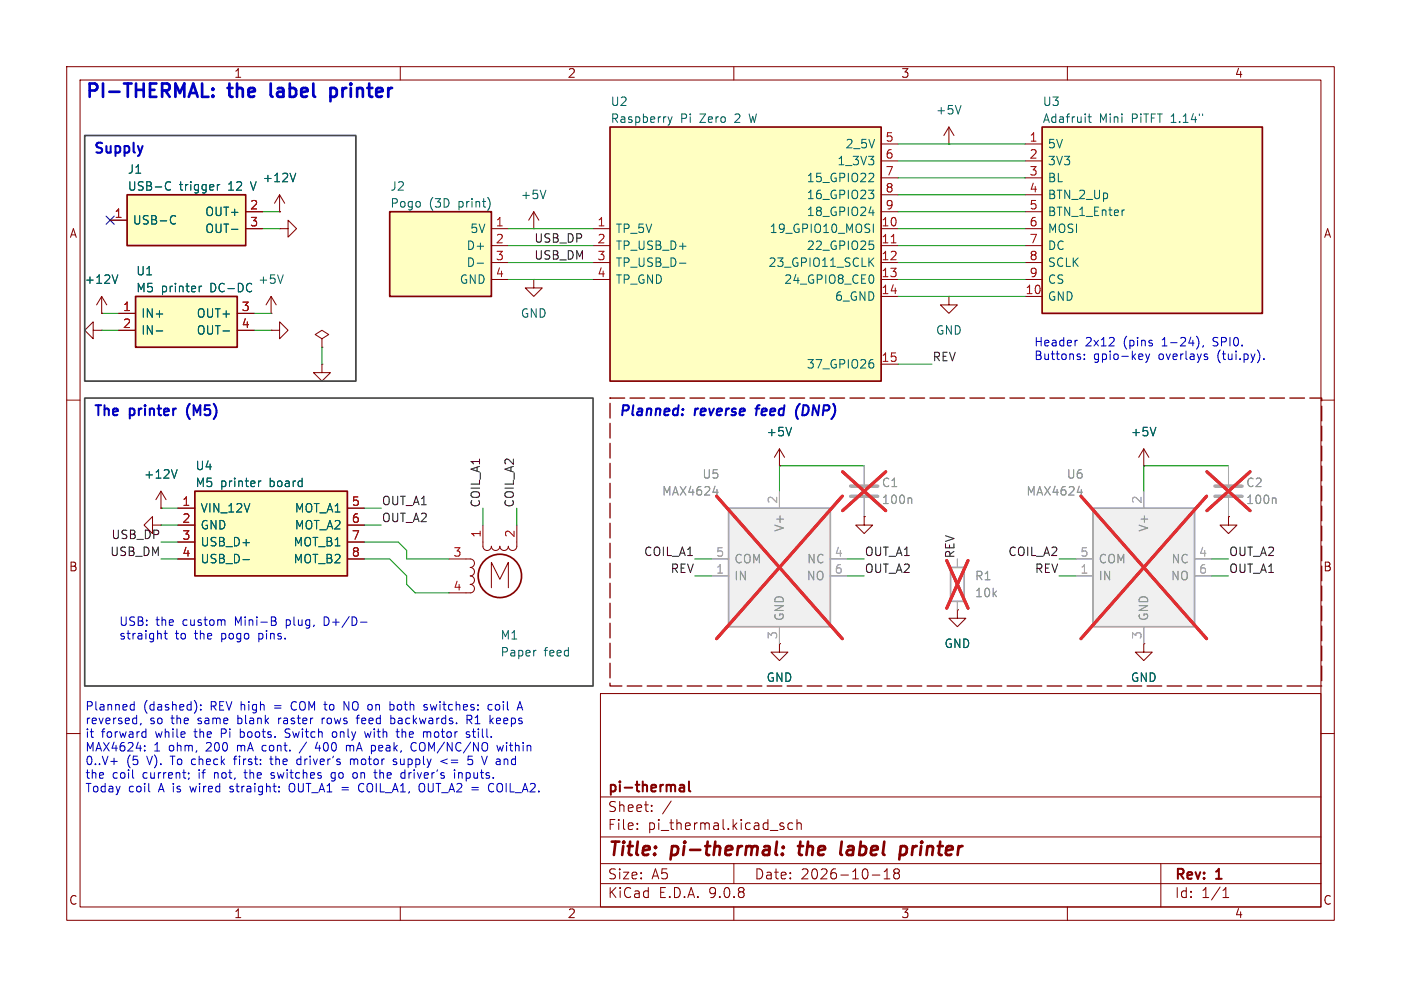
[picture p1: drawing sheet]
<svg xmlns="http://www.w3.org/2000/svg" width="210mm" height="148mm" viewBox="0 0 210 148" stroke-linecap="round" stroke-linejoin="round" font-family="sans-serif">
<g fill="none" stroke="#840000" stroke-width=".15">
<path d="M10 10h190v128h-190zM12 12h186v124h-186zM60 10v2M110 10v2M160 10v2M80 34.3h.1M80 31.8l-.8 1.2M80 31.8l.8 1.2M80 31.8v2.5M80 41.9v1.3h1.3l-1.3 1.3-1.3-1.3h1.3M80 41.9h.1M10 60h2"/>
<path d="M171.4 69.9h.1M171.4 67.3l-.7 1.3M171.4 67.3l.8 1.3M171.4 67.3v2.6M198 60h2M171.4 96.5v1.3h1.3l-1.3 1.3-1.2-1.3h1.2M171.4 96.5h.1M10 110h2M90 104h108v32h-108zM90 119.5h108M198 110h2M60 136v2"/>
<path d="M90 132.5h108M90 129.5h108M90 125.5h108M95.5 124.2v.2M95.5 123.5v.1M97.7 121.5v.2M97.7 120.8v.1M100.6 120.1l-1.3 1.9M110 136v2M110 129.5v3M117.1 123.9l.4 .1v.2l-.2 .2h-.3M117.1 123.4l.4 .1"/>
<path d="M118.8 123.5l-.4-.1-.3 .3v.4l.2 .2h.5M119.5 123.5a.37 .37 0 0 1 .6 .1v.8M119.5 122.9v1.5M130.8 131.2h1.1M132.5 131.8h.9M132.5 130.7l.5-.4v1.5M134.3 130.9l-.3 .3v.4l.3 .2 .4-.1 .1-.2v-.4l-.3-.2M134.3 130.9l-.3-.3v-.2l.3-.1 .4 .1 .1 .2v.2l-.3 .1M134.3 130.9h.2M160 136v2M174 129.5v6.5M183.3 134.6h.9"/>
<path d="M183.3 133.5l.5-.4v1.5"/>
</g>
<path d="M116.5 126.2l-.3 1.7 .3 .3M117.3 128l.1 .1-.1 .1M117.3 128l-.1 .1 .1 .1M117.3 128v.2M117.4 127v.2M117.4 127l.1 .1-.1 .1M117.4 127l-.1 .1 .1 .1M119.6 126.9h.8M120 126.2l-.2 1.7 .2 .3M126.2 126.2l-.2 1.7 .2 .3M135 127l.2-.1 .6 .1 .1 .3v.5a.66 .66 0 0 1-.8 .4" fill="none" stroke="#840000" stroke-width=".4"/>
<path d="M101.9 117.8h.6l.1 .9M102.6 118l-.5 .1a.29 .29 0 0 0-.3 .3 .29 .29 0 0 0 .3 .3l.5-.1M103.3 117.2v1.3l.2 .2" fill="none" stroke="#840000" stroke-width=".3"/>
<path d="M81.8 28.5l-.4 1.3M173.3 64.1l-.5 1.2" fill="none" stroke="#006464" stroke-width=".15"/>
<path d="M20.3 44.5h15.3v7.6h-15.3z" fill="#ffffc2"/>
<path d="M20.3 44.5h15.3v7.6h-15.3z" fill="none" stroke="#840000" stroke-width=".25"/>
<path d="M17.8 47h2.5M17.8 49.5h2.5M35.6 47h2.5M35.6 49.5h2.5M40.6 49.5h1.3v-1.2l1.3 1.2-1.3 1.3v-1.3M40.6 49.5h.1M129.5 77.5v1.2h1.3l-1.3 1.3-1.2-1.3h1.2M129.5 77.5h.1M116.8 96.5v1.3h1.3l-1.3 1.3-1.2-1.3h1.2M116.8 96.5h.1M143.5 91.4v1.3h1.3l-1.3 1.3-1.3-1.3h1.3M143.5 91.4h.1" fill="none" stroke="#840000" stroke-width=".15"/>
<path d="M23.4 49.6h1M29.9 42.9v.9M30.2 42.9l-.2 .1-.1 .2M33.4 49.6h1" fill="none" stroke="#006464" stroke-width=".15"/>
<path d="M127.5 72.9h4.1M127.5 74.4h4.1" fill="none" stroke="#a1a1a1" stroke-width=".51"/>
<path d="M129.5 69.9v2.7M129.5 74.7v2.8" fill="none" stroke="#a1a1a1" stroke-width=".15"/>
<path d="M136.5 74.7l.2 .1v.7" fill="none" stroke="#989898" stroke-width=".15"/>
<path d="M126.3 70.7l6.5 5.9M132.8 70.7l-6.5 5.9" fill="none" stroke="#e12e31" stroke-width=".46"/>
<path d="M156.2 19.1h33v27.9h-33z" fill="#ffffc2"/>
<path d="M156.2 19.1h33v27.9h-33z" fill="none" stroke="#840000" stroke-width=".25"/>
<path d="M153.7 21.6h2.5M153.7 24.1h2.5M153.7 26.7h2.5M153.7 29.2h2.5M153.7 31.8h2.5M153.7 34.3h2.5M153.7 36.8h2.5M153.7 39.4h2.5M153.7 41.9h2.5M153.7 44.5h2.5" fill="none" stroke="#840000" stroke-width=".15"/>
<path d="M163.1 17.5h.5M163.3 17.1v1.1l.3 .2M168.6 31.5l-.3 .1" fill="none" stroke="#006464" stroke-width=".15"/>
<path d="M91.4 19.1h40.7v38.1h-40.7z" fill="#ffffc2"/>
<path d="M91.4 19.1h40.7v38.1h-40.7z" fill="none" stroke="#840000" stroke-width=".25"/>
<g fill="none" stroke="#840000" stroke-width=".15">
<path d="M142.2 19.1l-.7 1.2M142.2 19.1l.8 1.2M142.2 19.1v2.5M88.9 34.3h2.5M88.9 36.8h2.5M88.9 39.4h2.5M132.1 34.3h2.5M132.1 36.8h2.5M132.1 39.4h2.5M132.1 21.6h2.5M132.1 24.1h2.5M132.1 26.7h2.5"/>
<path d="M132.1 29.2h2.5M132.1 31.8h2.5M142.2 21.6h.1M88.9 41.9h2.5M132.1 41.9h2.5M132.1 44.5h2.5M132.1 54.6h2.5M142.2 44.5v1.2h1.3l-1.3 1.3-1.2-1.3h1.2M142.2 44.5h.1M22.9 78.7v-1.2l-1.3 1.2 1.3 1.3v-1.3h1.2M24.1 78.7h.1M24.1 76.2h.1"/>
<path d="M24.1 73.7l-.7 1.2M24.1 73.7l.8 1.2M24.1 73.7v2.5"/>
</g>
<g fill="none" stroke="#006464" stroke-width=".15">
<path d="M100.1 17.5l.3 .9M100.4 18.4l-.1 .3-.2 .1M100.7 17.5l-.3 .9M144.1 15.8l-.5 1.3M101.9 39.5h.9M130.2 28.5h.8l-.4 .5 .3 .1 .1 .4-.3 .3h-.3M130.3 31.9h.7M130.3 36.1h.6M130.4 26h.5l.1 .3-.8 .9h.8M130.4 36.6h.3l.3 .3-.1 .4-.5 .1M130.4 39.2l.6 .7M130.9 31.5v.8"/>
<path d="M130.9 33.6v1.3M131 38.7l-.7 .7M130.5 54.4h.2l.3 .2-.1 .5-.4 .1M130.6 53.9h.3M130.7 41.2a.79 .79 0 0 1 0 1.3M26.5 70.4l-.4 1.3"/>
</g>
<path d="M133.6 36.4h.7" fill="none" stroke="#a90000" stroke-width=".15"/>
<path d="M29.2 73.7h22.9v12.7h-22.9z" fill="#ffffc2"/>
<g fill="none" stroke="#840000" stroke-width=".25">
<path d="M29.2 73.7h22.9v12.7h-22.9z"/>
<circle cx="74.9" cy="86.4" r="3.3"/>
</g>
<g fill="none" stroke="#840000" stroke-width=".15">
<path d="M26.7 76.2h2.5M26.7 78.7h2.5M52.1 76.2h2.5M52.1 78.7h2.5M72.4 78.7v3.2a.64 .64 0 0 0 .6 .6 .64 .64 0 0 0 .7-.6 .64 .64 0 0 0 .6 .6 .64 .64 0 0 0 .6-.6 .64 .64 0 0 0 .7 .6 .64 .64 0 0 0 .6-.6 .64 .64 0 0 0 .6 .6 .64 .64 0 0 0 .7-.6v-3.2M26.7 81.3h2.5M26.7 83.8h2.5M52.1 81.3h2.5M52.1 83.8h2.5M67.3 83.8h3.2a.64 .64 0 0 1 .6 .7 .64 .64 0 0 1-.6 .6 .63 .63 0 0 1 .6 .6 .63 .63 0 0 1-.6 .7M67.3 88.9h3.2M70.5 86.4a.64 .64 0 0 1 .6 .6 .64 .64 0 0 1-.6 .6"/>
<path d="M70.5 87.6a.64 .64 0 0 1 .6 .7 .64 .64 0 0 1-.6 .6M73.7 88.1v-3.8l1.2 2.6 1.3-2.6v3.8"/>
</g>
<path d="M38.8 72.1v.9M39.1 72.1l-.2 .1-.1 .2M36.4 83.9h1M80.2 97.5h.2" fill="none" stroke="#006464" stroke-width=".15"/>
<path d="M58.4 31.8h15.3v12.7h-15.3z" fill="#ffffc2"/>
<path d="M58.4 31.8h15.3v12.7h-15.3z" fill="none" stroke="#840000" stroke-width=".25"/>
<path d="M73.7 34.3h2.5M73.7 36.8h2.5M73.7 39.4h2.5M73.7 41.9h2.5M116.8 69.9h.1M116.8 67.3l-.7 1.3M116.8 67.3l.8 1.3M116.8 67.3v2.6" fill="none" stroke="#840000" stroke-width=".15"/>
<path d="M71.5 39.5h1M73.3 29.9l.2 .6-.2 .8M118.7 64.1l-.5 1.2" fill="none" stroke="#006464" stroke-width=".15"/>
<path d="M109.2 76.2h15.3v17.8h-15.3z" fill="#f0f0f0"/>
<path d="M109.2 76.2h15.3v17.8h-15.3zM142.5 85.1h2v5.1h-2z" fill="none" stroke="#a1a1a1" stroke-width=".25"/>
<path d="M116.8 73.7v2.5M106.7 83.8h2.5M106.7 86.4h2.5M116.8 94v2.5M124.5 83.8h2.5M124.5 86.4h2.5M143.5 83.8v1.3M143.5 90.2v1.2" fill="none" stroke="#a1a1a1" stroke-width=".15"/>
<path d="M106.9 73.8h.8" fill="none" stroke="#989898" stroke-width=".15"/>
<path d="M107.4 74.4l18.9 21.4M126.3 74.4l-18.9 21.4M141.9 84l3.2 7.2M145.1 84l-3.2 7.2" fill="none" stroke="#e12e31" stroke-width=".46"/>
<path d="M19 29.2h17.8v7.6h-17.8z" fill="#ffffc2"/>
<path d="M19 29.2h17.8v7.6h-17.8z" fill="none" stroke="#840000" stroke-width=".25"/>
<path d="M16.5 33h2.5M36.8 31.8h2.6M36.8 34.3h2.6M14 49.5v-1.2l-1.3 1.2 1.3 1.3v-1.3h1.2M15.2 49.5h.1M15.2 47h.1M15.2 44.5l-.7 1.2M15.2 44.5l.8 1.2M15.2 44.5v2.5M48.3 54.6v1.3h1.2l-1.2 1.3-1.3-1.3h1.3M48.3 54.6h.1" fill="none" stroke="#840000" stroke-width=".15"/>
<path d="M25 27.3l.3-.1 .3 .2M25.6 28.4l-.3 .1h-.3M25.8 32.4l.3-.1 .2 .2M26.3 33.5l-.2 .1-.3-.1M32.6 27.7v.8M32.9 27.7h-.2l-.1 .2M34.7 34.4h1M17.7 41.2l-.5 1.3" fill="none" stroke="#006464" stroke-width=".15"/>
<path d="M163.8 76.2h15.3v17.8h-15.3z" fill="#f0f0f0"/>
<path d="M163.8 76.2h15.3v17.8h-15.3z" fill="none" stroke="#a1a1a1" stroke-width=".25"/>
<g fill="none" stroke="#a1a1a1" stroke-width=".15">
<path d="M116.8 73.7v2.5M129.5 69.9v2.7M129.5 74.7v2.8M171.4 73.7v2.5M184.1 69.9v2.7M184.1 74.7v2.8M106.7 83.8h2.5M106.7 86.4h2.5M116.8 94v2.5M124.5 83.8h2.5M124.5 86.4h2.5M143.5 83.8v1.3"/>
<path d="M143.5 90.2v1.2M161.3 83.8h2.5M161.3 86.4h2.5M171.4 94v2.5M179.1 83.8h2.5M179.1 86.4h2.5"/>
</g>
<path d="M106.9 73.8h.8M136.5 74.7l.2 .1v.7M161.5 73.8h.8M191.1 74.7l.2 .1v.7" fill="none" stroke="#989898" stroke-width=".15"/>
<path d="M107.4 74.4l18.9 21.4M126.3 74.4l-18.9 21.4M126.3 70.7l6.5 5.9M132.8 70.7l-6.5 5.9M162 74.4l18.9 21.4M180.9 74.4l-18.9 21.4M180.9 70.7l6.5 5.9M187.4 70.7l-6.5 5.9M141.9 84l3.2 7.2M145.1 84l-3.2 7.2" fill="none" stroke="#e12e31" stroke-width=".46"/>
<path d="M182.1 72.9h4.1M182.1 74.4h4.1" fill="none" stroke="#a1a1a1" stroke-width=".51"/>
<g fill="none" stroke="#840000" stroke-width=".15">
<path d="M16.5 33h2.5M36.8 31.8h2.6M36.8 34.3h2.6M41.9 31.8h.1M41.9 34.3h1.3v-1.3l1.2 1.3-1.2 1.3v-1.3M41.9 34.3h.1M41.9 29.2l-.8 1.3M41.9 29.2l.8 1.3M41.9 29.2v2.6M15.2 47h.1M17.8 47h2.5M17.8 49.5h2.5"/>
<path d="M35.6 47h2.5M35.6 49.5h2.5M40.6 47h.1M40.6 44.5l-.7 1.2M40.6 44.5l.8 1.2M40.6 44.5v2.5M48.3 50.8l1-.6-1-.7-1.1 .7 1.1 .6v1.3M48.3 52.1h.1M24.1 76.2h.1M26.7 76.2h2.5M26.7 78.7h2.5M52.1 76.2h2.5"/>
<path d="M52.1 78.7h2.5M116.8 69.9h.1M129.5 77.5h.1M171.4 69.9h.1M184.1 77.5v1.2h1.3l-1.3 1.3-1.2-1.3h1.2M184.1 77.5h.1M26.7 81.3h2.5M26.7 83.8h2.5M52.1 81.3h2.5M52.1 83.8h2.5M116.8 96.5h.1M143.5 91.4h.1"/>
<path d="M171.4 96.5h.1"/>
</g>
<g fill="none" stroke="#006464" stroke-width=".15">
<path d="M25 27.3l.3-.1 .3 .2M25.6 28.4l-.3 .1h-.3M25.8 32.4l.3-.1 .2 .2M26.3 33.5l-.2 .1-.3-.1M32.6 27.7v.8M32.9 27.7h-.2l-.1 .2M34.7 34.4h1M44.3 26l-.4 1.2M17.7 41.2l-.5 1.3M23.4 49.6h1M29.9 42.9v.9M30.2 42.9l-.2 .1-.1 .2"/>
<path d="M33.4 49.6h1M42.5 41.2l-.5 1.3M26.5 70.4l-.4 1.3M38.8 72.1v.9M39.1 72.1l-.2 .1-.1 .2M118.7 64.1l-.5 1.2M173.3 64.1l-.5 1.2M36.4 83.9h1"/>
</g>
<g fill="none" stroke="#009600" stroke-width=".15">
<path d="M39.4 31.8h2.5M39.4 34.3h2.5M76.2 36.8h12.7M76.2 39.4h12.7M76.2 34.3h12.7M134.6 36.8h19.1M134.6 31.8h19.1M134.6 39.4h19.1M134.6 34.3h19.1M134.6 29.2h19.1M134.6 26.7h19.1M134.6 24.1h19.1"/>
<path d="M134.6 21.6h19.1M15.2 49.5h2.6M15.2 47h2.6M38.1 49.5h2.5M38.1 47h2.5M48.3 52.1v2.5M76.2 41.9h12.7M134.6 44.5h19.1M134.6 41.9h19.1M134.6 54.6h5.1M24.1 76.2h2.6M24.1 78.7h2.6"/>
<path d="M54.6 76.2h2.5M54.6 78.7h2.5M72.4 76.2v2.5M77.5 76.2v2.5M129.5 69.9h-12.7v3.8M184.1 69.9h-12.7v3.8M24.1 83.8h2.6M24.1 81.3h2.6M54.6 83.8h3.8l2.6 2.6v1.2l1.2 1.3h5.1M54.6 81.3h5.1l1.3 1.3v1.2h6.3M104.1 83.8h2.6M104.1 86.4h2.6"/>
<path d="M127 83.8h2.5M127 86.4h2.5M158.7 83.8h2.6M158.7 86.4h2.6M181.6 83.8h2.5M181.6 86.4h2.5"/>
</g>
<path d="M15.9 32.4l1.2 1.2M17.1 32.4l-1.2 1.2" fill="none" stroke="#000084" stroke-width=".15"/>
<g fill="none" stroke="#0000c2" stroke-width=".3">
<path d="M15.3 21.5l-.6-.1-.2 .1M20 21.4v1.3M14.3 60.8h.9M14.7 60.8v1.5M15.7 60.8v1.5M21.7 60.8v.1M23.8 60.8v1.3M28.5 60.6l-.3 .4M29 62.3v-1.5l.5 1 .5-1v1.5M31.5 60.8h-.8v.7M32 60.6l.3 .4M94.2 60.9l-.2-.1h-.6l-.1 1.5"/>
<path d="M94.9 60.8l-.1 1.3M101.7 60.8l-.2 1.5M102.3 62.1v.2M102.4 61.3v.2M113.2 61.3h.6M113.9 60.8h-.3l-.1 .2-.2 1.3M117.6 60.8l-.2 1.5M119.9 60.6a1.77 1.77 0 0 0-.3 2.2M121.1 61l-.3-.2h-.4l-.1 1.5M122.8 60.8l-.2 1.5-.7-1.5-.1 1.5M124.3 60.9l-.2-.1h-.6l-.2 1.5M124.9 60.6l.2 .4"/>
</g>
<g fill="none" stroke="#0000c2" stroke-width=".15">
<path d="M161.5 51l-.2 .1M161.8 53.5l.2 .2-.2 .2M161.8 53.1h.1M162.5 53.8v.1M162.5 53.1v.2M171.2 53.9h-.1M171.3 53.3v.1l-.6 .1M171.7 53.1l.3 .8M172 53.9l-.1 .3-.2 .1M172.3 53.1l-.3 .8M179.5 50.7l.2 .6-.2 .8M180.4 51.8l-.1 .3"/>
<path d="M180.9 53.5l.1 .2-.1 .2M180.9 53.1h.1M189.5 53.8v.1M24.1 95l.1 .8M24.6 95h.5M24.8 94.6v1l.3 .2M33.7 93v.8M40.7 92.5h.4l.2 .1v.3l-.2 .2M40.7 93.1h.4M41.1 93.1a.34 .34 0 0 1 .3 .3 .34 .34 0 0 1-.2 .4h-.5M48.9 92.5h-.3v1.3h.3M54 93.3h1"/>
<path d="M16.6 114.2h1M19.6 106.4h.5M19.6 105.7h.5M19.9 116.6l.2 .1M20.1 105.2v1.3M21.1 108.5l-.1 .2M21.5 109.7l.4 .1M21.7 112.5v.1M21.7 111.8v.2M21.9 109.3v1.3M21.9 110.5l-.4 .1M22.4 118.7l.1 .1"/>
<path d="M28.3 115.9v.1M28.3 116.6l-.1 .3M29.4 105.4l.1 .5-.1 .7M30.1 106.4v.1M30.1 105.7v.1M34.5 118.7l.1 .1M34.5 118v.1l.1 .2M35 113.8h.5M35.2 113.5v1.2M36 109.3v1.3M36 110.5l.1 .1M36.1 109.7l-.1 .1"/>
<path d="M36.6 115.9h.5M36.7 115.4l.1 1.2M39.5 111.8l-.2 .2v.4l.2 .2M40.4 113.8h.5M40.6 116.6l.4 .1M40.6 113.4v1.1l.3 .2M41 115.9h-.3l-.1 .1 .1 .2 .3 .1M41.8 107.7v.8M41.8 118.6v.2M41.8 118v.1M42 107.7l-.2 .2M42.7 110.5l.5 .1"/>
<path d="M42.7 109.5l.2 .3 .3 .2M43.4 117.7a.85 .85 0 0 0 .2 1.1h.3M43.9 105.3l-.3 .5 .1 .4 .2 .2M45.1 113.9l-.4-.1-.2 .3v.3l.1 .2h.5M45.9 111.3l-1 1.6M47.6 111.3l-.3 .9h.8M48.3 107.7v.8M48.7 107.7h-.3l-.1 .2M50.2 117l-.2 .1h-.3M50.2 115.9h-.3l-.3 .2v.4l.2 .1h.4M50.4 109.8l-.3-.1-.3 .3 .1 .5 .2 .1 .3-.1M51.6 105.2l.7 1.3"/>
<path d="M51.9 111.8v.8M52.5 112v.6M52.5 113.9l.4-.1 .2 .2M52.5 113.8v.9M53.1 114v.7M53.1 115.9h.3l.2 .2-.1 .5-.4 .1M53.3 113.8l-.2 .2M53.4 107.7h.5M53.6 107.4v1.1M53.9 118.6a.44 .44 0 0 0 .6 0M54.6 109.7l.3 .9 .2-.6 .3 .6 .2-.9M56.2 115.4v1.1"/>
<path d="M56.9 115.4v1.3M57.1 115.9l-.2 .1M58.6 107.7h.3l.3 .2v.4l-.1 .2h-.5M58.6 107.3v1.2M58.8 105.6l.3 .3v.3l-.3 .3M58.9 114l.1 .2h.3l.2 .2-.2 .3-.4-.1M59.4 109.7h.5M59.6 110.5l.3 .1M60.3 109.3v1.3M60.5 109.7l-.2 .1M60.7 115.4v1.3M60.7 116.6l-.1 .1"/>
<path d="M62.4 112.5l-.3 .1h-.3M63.6 117.7a.85 .85 0 0 1-.2 1.1h-.3M63.7 106.1h.3l.1 .2-.2 .2h-.2M63.7 105.6l.3 .1M64 109.8v.1M64 109.9l.2-.2 .3 .1 .1 .8M64 109.9v.7M64.5 105.6l.2 .9M67 113.8l-.9 .4 .9 .3M68.1 115.9v.8M68.7 116l.2-.1h.3l.1 .8M68.7 115.9v.8"/>
<path d="M70 107.3v1.2M70.1 110.1l.3 .1v.2l-.1 .2h-.3M70.1 109.7l.3 .1M70.2 113.4l-.1 .6M70.3 107.9l.4 .6M70.3 113.9h.3l.3 .2-.1 .4-.5 .2M70.7 107.5l-.1 .4h-.6M70.8 109.7h.5M71 109.3v1.1l.3 .2M73.8 105.7l-.4-.1-.2 .3v.3l.1 .2h.5M74 118.6l-.1 .1M74.5 111.8l.2 .8 .3-.6 .2 .6 .3-.8"/>
<path d="M74.5 117.9v.4l.2 .4M74.6 107.7l-.2 .2v.4l.2 .2M74.7 105.6l-.3 .1-.2 .2 .1 .5 .4 .1M75 108l-.6 .1M77.6 106.1h.6M77.9 105.2l.5 1.3"/>
</g>
<g fill="none" stroke="#0000c2" stroke-width=".4">
<path d="M14.5 12.7l-.3-.2h-.8v2M15.4 12.5v2M18.6 12.5h1.1M19.2 12.5v2M20.4 12.5v2M21.5 12.5v2M23.4 12.5h-.9v2M25.3 12.7l-.2-.2h-.8v2M26.3 14.5v-2l.7 1.5 .6-1.5v2M28.3 14.5l.7-2 .6 2M30.3 12.5v2M31.9 14.3l.1 .1-.1 .1"/>
<path d="M31.9 14.3l-.1 .1 .1 .1M31.9 13.3v.2M31.9 14.3v.2M31.9 13.3l.1 .1-.1 .1M31.9 13.3l-.1 .1 .1 .1M34.4 12.5v1.7M35.5 12.5v2M40.6 12.5v1.7l.1 .2M43.4 12.5v2M47 12.5v1.7M49.5 13.2v2M49.5 13.3l.6-.1 .4 .4"/>
<path d="M50.5 14.1l-.4 .4-.6-.1M52.6 12.5l-.1 .1 .1 .1M52.6 12.5l.1 .1-.1 .1M52.6 12.5v.2M55.3 12.5v1.7"/>
</g>
<path d="M91.4 59.7h106.7v43.2h-106.7z" fill="none" stroke="#840000" stroke-width=".2" stroke-dasharray="2.2 .8"/>
<path d="M12.7 20.3h40.6v36.9h-40.6zM12.7 59.7h76.2v43.2h-76.2z" fill="none" stroke="#484848" stroke-width=".25"/>
<g font-size="2.8" fill="#0000c2">
<text x="12.7" y="15.7">PI-THERMAL:</text>
<text x="34.5" y="15.7">the</text>
<text x="41.4" y="15.7">label</text>
<text x="51.2" y="15.7">printer</text>
</g>
<g font-size="2.8" fill="#840000">
<text x="91" y="128.9">Title:</text>
<text x="100.7" y="128.9">pi-thermal:</text>
<text x="120.6" y="128.9">the</text>
<text x="127.6" y="128.9">label</text>
<text x="137.4" y="128.9">printer</text>
</g>
<g font-size="2.1" fill="#0000c2">
<text x="14" y="23.7">Supply</text>
<text x="14" y="63.1">The</text>
<text x="19.5" y="63.1">printer</text>
<text x="28.7" y="63.1">(M5)</text>
<text x="92.7" y="63.1">Planned:</text>
<text x="104.2" y="63.1">reverse</text>
<text x="114" y="63.1">feed</text>
<text x="120.5" y="63.1">(DNP)</text>
</g>
<g font-size="2.1" fill="#840000">
<text x="91" y="119.2">pi-thermal</text>
<text x="91" y="124.7">File:</text>
<text x="91" y="122">Sheet:</text>
<text x="97.1" y="124.7">pi_thermal.kicad_sch</text>
<text x="91" y="134.9">KiCad</text>
<text x="91" y="132.1">Size:</text>
<text x="97.7" y="132.1">A5</text>
<text x="98.7" y="134.9">E.D.A.</text>
<text x="106.3" y="134.9">9.0.8</text>
<text x="113" y="132.1">Date:</text>
<text x="120" y="132.1">2026-10-18</text>
<text x="176" y="132.3">Rev:</text>
<text x="176" y="134.9">Id:</text>
<text x="180.1" y="134.9">1/1</text>
<text x="182.4" y="132.3">1</text>
</g>
<g font-size="1.8" fill="#840000">
<text x="35" y="11.9">1</text>
<text x="85" y="11.9">2</text>
<text x="135" y="11.9">3</text>
<text x="185" y="11.9">4</text>
<text x="10.3" y="35.9">A</text>
<text x="198.4" y="35.9">A</text>
<text x="10.3" y="85.9">B</text>
<text x="198.3" y="85.9">B</text>
<text x="10.3" y="135.9">C</text>
<text x="35" y="137.9">1</text>
<text x="85" y="137.9">2</text>
<text x="135" y="137.9">3</text>
<text x="185" y="137.9">4</text>
<text x="198.3" y="135.9">C</text>
</g>
<g font-size="1.8" fill="#006464">
<text x="91.4" y="16.1">U2</text>
<text x="140.2" y="17.4">+5V</text>
<text x="156.2" y="16.1">U3</text>
<text x="91.4" y="18.6">Raspberry</text>
<text x="102" y="18.6">Pi</text>
<text x="105" y="18.6">Zero</text>
<text x="110.4" y="18.6">2</text>
<text x="112.8" y="18.6">W</text>
<text x="126.6" y="22.5">2_5V</text>
<text x="156.2" y="18.6">Adafruit</text>
<text x="157" y="22.5">5V</text>
<text x="164.8" y="18.6">Mini</text>
<text x="169.7" y="18.6">PiTFT</text>
<text x="175.8" y="18.6">1.14&quot;</text>
<text x="19.1" y="26.3">J1</text>
<text x="19.1" y="28.8">USB-C</text>
<text x="26.9" y="28.8">trigger</text>
<text x="34.3" y="28.8">12</text>
<text x="37.9" y="28.8">V</text>
<text x="39.3" y="27.5">+12V</text>
<text x="58.4" y="28.8">J2</text>
<text x="120.8" y="27.5">15_GPIO22</text>
<text x="125.4" y="25">1_3V3</text>
<text x="157" y="25">3V3</text>
<text x="157" y="27.5">BL</text>
<text x="19.8" y="33.9">USB-C</text>
<text x="30.7" y="32.6">OUT+</text>
<text x="30.7" y="35.2">OUT-</text>
<text x="58.4" y="31.3">Pogo</text>
<text x="64.3" y="31.3">(3D</text>
<text x="68.8" y="31.3">print)</text>
<text x="70.4" y="35.2">5V</text>
<text x="78" y="30.1">+5V</text>
<text x="92.2" y="35.2">TP_5V</text>
<text x="115.3" y="35.2">19_GPIO10_MOSI</text>
<text x="120.8" y="30.1">16_GPIO23</text>
<text x="120.8" y="32.6">18_GPIO24</text>
<text x="157" y="30.1">BTN_2_Up</text>
<text x="157" y="32.6">BTN_1_Enter</text>
<text x="157" y="35.2">MOSI</text>
<text x="20.3" y="41.5">U1</text>
<text x="69.9" y="37.7">D+</text>
<text x="69.9" y="40.2">D-</text>
<text x="92.2" y="37.7">TP_USB_D+</text>
<text x="92.2" y="40.2">TP_USB_D-</text>
<text x="115.1" y="40.2">23_GPIO11_SCLK</text>
<text x="120.8" y="37.7">22_GPIO25</text>
<text x="157" y="37.7">DC</text>
<text x="157" y="40.2">SCLK</text>
<text x="12.6" y="42.8">+12V</text>
<text x="20.3" y="44">M5</text>
<text x="21.1" y="47.9">IN+</text>
<text x="24.2" y="44">printer</text>
<text x="29.4" y="47.9">OUT+</text>
<text x="31.6" y="44">DC-DC</text>
<text x="38.6" y="42.8">+5V</text>
<text x="68.8" y="42.8">GND</text>
<text x="78" y="47.9">GND</text>
<text x="92.2" y="42.8">TP_GND</text>
<text x="117.4" y="42.8">24_GPIO8_CE0</text>
<text x="125.1" y="45.3">6_GND</text>
<text x="157" y="42.8">CS</text>
<text x="157" y="45.3">GND</text>
<text x="21.1" y="50.4">IN-</text>
<text x="29.4" y="50.4">OUT-</text>
<text x="140.2" y="50.4">GND</text>
<text x="120.8" y="55.5">37_GPIO26</text>
<text x="114.8" y="65.6">+5V</text>
<text x="169.4" y="65.6">+5V</text>
<text x="21.5" y="72">+12V</text>
<text x="29.2" y="70.7">U4</text>
<text x="29.2" y="73.3">M5</text>
<text x="30" y="77.1">VIN_12V</text>
<text x="33.1" y="73.3">printer</text>
<text x="40.5" y="73.3">board</text>
<text x="44.1" y="77.1">MOT_A1</text>
<text x="30" y="79.6">GND</text>
<text x="30" y="82.1">USB_D+</text>
<text x="43.9" y="82.1">MOT_B1</text>
<text x="44.1" y="79.6">MOT_A2</text>
<text x="30" y="84.7">USB_D-</text>
<text x="43.9" y="84.7">MOT_B2</text>
<text x="74.9" y="96.1">M1</text>
<text x="74.9" y="98.7">Paper</text>
<text x="81.6" y="98.7">feed</text>
<text x="141.5" y="97.4">GND</text>
<text x="114.8" y="102.5">GND</text>
<text x="169.4" y="102.5">GND</text>
</g>
<g font-size="1.8" fill="#a90000">
<text x="132.6" y="21.3">5</text>
<text x="132.6" y="23.9">6</text>
<text x="154.2" y="21.3">1</text>
<text x="154.2" y="23.9">2</text>
<text x="132.6" y="26.4">7</text>
<text x="132.6" y="29">8</text>
<text x="154.2" y="26.4">3</text>
<text x="154.2" y="29">4</text>
<text x="17.1" y="32.8">1</text>
<text x="37.4" y="31.5">2</text>
<text x="37.4" y="34">3</text>
<text x="74.2" y="34">1</text>
<text x="89.5" y="34">1</text>
<text x="132" y="34">10</text>
<text x="132.6" y="31.5">9</text>
<text x="154.2" y="31.5">5</text>
<text x="154.2" y="34">6</text>
<text x="74.2" y="36.6">2</text>
<text x="74.2" y="39.1">3</text>
<text x="74.2" y="41.7">4</text>
<text x="89.5" y="36.6">2</text>
<text x="89.5" y="39.1">3</text>
<text x="89.5" y="41.7">4</text>
<text x="132" y="36.6">11</text>
<text x="132" y="39.1">12</text>
<text x="132" y="41.7">13</text>
<text x="154.2" y="36.6">7</text>
<text x="154.2" y="39.1">8</text>
<text x="154.2" y="41.7">9</text>
<text x="18.3" y="46.7">1</text>
<text x="36.1" y="46.7">3</text>
<text x="132" y="44.2">14</text>
<text x="153.6" y="44.2">10</text>
<text x="18.3" y="49.3">2</text>
<text x="36.1" y="49.3">4</text>
<text x="132" y="54.4">15</text>
<text x="27.2" y="75.9">1</text>
<text x="52.6" y="75.9">5</text>
<text x="27.2" y="78.5">2</text>
<text x="27.2" y="81">3</text>
<text x="27.2" y="83.6">4</text>
<text x="52.6" y="78.5">6</text>
<text x="52.6" y="81">7</text>
<text x="52.6" y="83.6">8</text>
<text x="67.9" y="83.6">3</text>
<text x="72.1" y="80.7" transform="rotate(-90 72.1 80.7)">1</text>
<text x="77.2" y="80.7" transform="rotate(-90 77.2 80.7)">2</text>
<text x="67.9" y="88.6">4</text>
</g>
<g font-size="1.8" fill="#0f0f0f">
<text x="80" y="36.5">USB_DP</text>
<text x="80" y="39">USB_DM</text>
<text x="139.7" y="54.3">REV</text>
<text x="57.1" y="75.9">OUT_A1</text>
<text x="72" y="76.2" transform="rotate(-90 72 76.2)">COIL_A1</text>
<text x="77.1" y="76.2" transform="rotate(-90 77.1 76.2)">COIL_A2</text>
<text x="16.4" y="83.5">USB_DM</text>
<text x="16.6" y="80.9">USB_DP</text>
<text x="57.1" y="78.4">OUT_A2</text>
<text x="96.4" y="83.5">COIL_A1</text>
<text x="129.5" y="83.5">OUT_A1</text>
<text x="143.2" y="83.8" transform="rotate(-90 143.2 83.8)">REV</text>
<text x="151" y="83.5">COIL_A2</text>
<text x="184.1" y="83.5">OUT_A2</text>
<text x="100.4" y="86">REV</text>
<text x="129.5" y="86">OUT_A2</text>
<text x="155" y="86">REV</text>
<text x="184.1" y="86">OUT_A1</text>
</g>
<g font-size="1.8" fill="#0000c2">
<text x="154.9" y="52.3">Header</text>
<text x="162.7" y="52.3">2x12</text>
<text x="168.5" y="52.3">(pins</text>
<text x="174.5" y="52.3">1-24),</text>
<text x="182.3" y="52.3">SPI0.</text>
<text x="154.9" y="54.3">Buttons:</text>
<text x="163.9" y="54.3">gpio-key</text>
<text x="173.8" y="54.3">overlays</text>
<text x="182.8" y="54.3">(tui.py).</text>
<text x="17.8" y="94.2">USB:</text>
<text x="23.4" y="94.2">the</text>
<text x="27.5" y="94.2">custom</text>
<text x="35.5" y="94.2">Mini-B</text>
<text x="43.3" y="94.2">plug,</text>
<text x="49.2" y="94.2">D+/D-</text>
<text x="17.8" y="96.2">straight</text>
<text x="26.3" y="96.2">to</text>
<text x="29.3" y="96.2">the</text>
<text x="33.4" y="96.2">pogo</text>
<text x="39.2" y="96.2">pins.</text>
<text x="12.7" y="106.9">Planned</text>
<text x="21.5" y="106.9">(dashed):</text>
<text x="31.7" y="106.9">REV high</text>
<text x="41.6" y="106.9">=</text>
<text x="44.3" y="106.9">COM to</text>
<text x="52.6" y="106.9">NO on</text>
<text x="59.9" y="106.9">both</text>
<text x="65.2" y="106.9">switches:</text>
<text x="75" y="106.9">coil</text>
<text x="12.7" y="108.9">reversed,</text>
<text x="12.7" y="111">it</text>
<text x="12.7" y="113">MAX4624:</text>
<text x="15.2" y="111">forward</text>
<text x="22.5" y="108.9">so</text>
<text x="23.1" y="113">1</text>
<text x="23.4" y="111">while</text>
<text x="25.4" y="113">ohm,</text>
<text x="25.8" y="108.9">the</text>
<text x="29.5" y="111">the</text>
<text x="29.9" y="108.9">same</text>
<text x="31.2" y="113">200</text>
<text x="33.6" y="111">Pi</text>
<text x="36" y="113">mA</text>
<text x="36.1" y="108.9">blank</text>
<text x="36.6" y="111">boots.</text>
<text x="40" y="113">cont.</text>
<text x="42.4" y="108.9">raster</text>
<text x="43.6" y="111">Switch</text>
<text x="45.9" y="113">/</text>
<text x="48.4" y="113">400</text>
<text x="49.1" y="108.9">rows</text>
<text x="50.9" y="111">only</text>
<text x="53.2" y="113">mA</text>
<text x="54.6" y="108.9">feed</text>
<text x="56" y="111">with</text>
<text x="57.1" y="113">peak,</text>
<text x="59.8" y="108.9">backwards.</text>
<text x="61" y="111">the</text>
<text x="63.3" y="113">COM/NC/NO</text>
<text x="65.1" y="111">motor</text>
<text x="71.4" y="108.9">R1</text>
<text x="71.8" y="111">still.</text>
<text x="75.1" y="108.9">keeps</text>
<text x="76.4" y="113">within</text>
<text x="12.7" y="115.1">0..V+</text>
<text x="12.7" y="117.1">the</text>
<text x="12.7" y="119.2">Today</text>
<text x="16.8" y="117.1">coil</text>
<text x="19" y="115.1">(5</text>
<text x="19.3" y="119.2">coil</text>
<text x="21.5" y="117.1">current;</text>
<text x="22.2" y="115.1">V).</text>
<text x="23.9" y="119.2">A is</text>
<text x="25.9" y="115.1">To check</text>
<text x="29" y="119.2">wired</text>
<text x="30.1" y="117.1">if</text>
<text x="32.6" y="117.1">not,</text>
<text x="35.1" y="119.2">straight:</text>
<text x="35.8" y="115.1">first:</text>
<text x="37.4" y="117.1">the</text>
<text x="41.4" y="115.1">the</text>
<text x="41.5" y="117.1">switches</text>
<text x="44.2" y="119.2">OUT_A1 =</text>
<text x="45.6" y="115.1">driver's</text>
<text x="50.7" y="117.1">go</text>
<text x="53.8" y="115.1">motor</text>
<text x="54.2" y="117.1">on</text>
<text x="55" y="119.2">COIL_A1,</text>
<text x="57.6" y="117.1">the</text>
<text x="60.4" y="115.1">supply</text>
<text x="61.8" y="117.1">driver's</text>
<text x="64.3" y="119.2">OUT_A2 =</text>
<text x="67.7" y="115.1">&lt;=</text>
<text x="70" y="117.1">inputs.</text>
<text x="72" y="115.1">5</text>
<text x="74.4" y="115.1">V and</text>
<text x="75.1" y="119.2">COIL_A2.</text>
</g>
<g font-size="1.8" fill="#989898">
<text x="105.2" y="72">U5</text>
<text x="159.8" y="72">U6</text>
<text x="99.1" y="74.5">MAX4624</text>
<text x="132.1" y="73.3">C1</text>
<text x="132.1" y="75.8">100n</text>
<text x="153.8" y="74.5">MAX4624</text>
<text x="186.7" y="73.3">C2</text>
<text x="186.7" y="75.8">100n</text>
<text x="117.7" y="79.8" transform="rotate(-90 117.7 79.8)">V+</text>
<text x="172.3" y="79.8" transform="rotate(-90 172.3 79.8)">V+</text>
<text x="110" y="84.7">COM</text>
<text x="110" y="87.2">IN</text>
<text x="120.8" y="87.2">NO</text>
<text x="120.9" y="84.7">NC</text>
<text x="146.1" y="87.2">R1</text>
<text x="146.1" y="89.8">10k</text>
<text x="164.6" y="84.7">COM</text>
<text x="164.6" y="87.2">IN</text>
<text x="175.4" y="87.2">NO</text>
<text x="175.5" y="84.7">NC</text>
<text x="117.7" y="93.2" transform="rotate(-90 117.7 93.2)">GND</text>
<text x="172.3" y="93.2" transform="rotate(-90 172.3 93.2)">GND</text>
</g>
<g font-size="1.8" fill="#aaa">
<text x="116.6" y="75.6" transform="rotate(-90 116.6 75.6)">2</text>
<text x="171.2" y="75.6" transform="rotate(-90 171.2 75.6)">2</text>
<text x="107.2" y="83.6">5</text>
<text x="125" y="83.6">4</text>
<text x="161.9" y="83.6">5</text>
<text x="179.6" y="83.6">4</text>
<text x="107.2" y="86.1">1</text>
<text x="125" y="86.1">6</text>
<text x="161.9" y="86.1">1</text>
<text x="179.6" y="86.1">6</text>
<text x="116.6" y="96" transform="rotate(-90 116.6 96)">3</text>
<text x="171.2" y="96" transform="rotate(-90 171.2 96)">3</text>
</g>
</svg>
